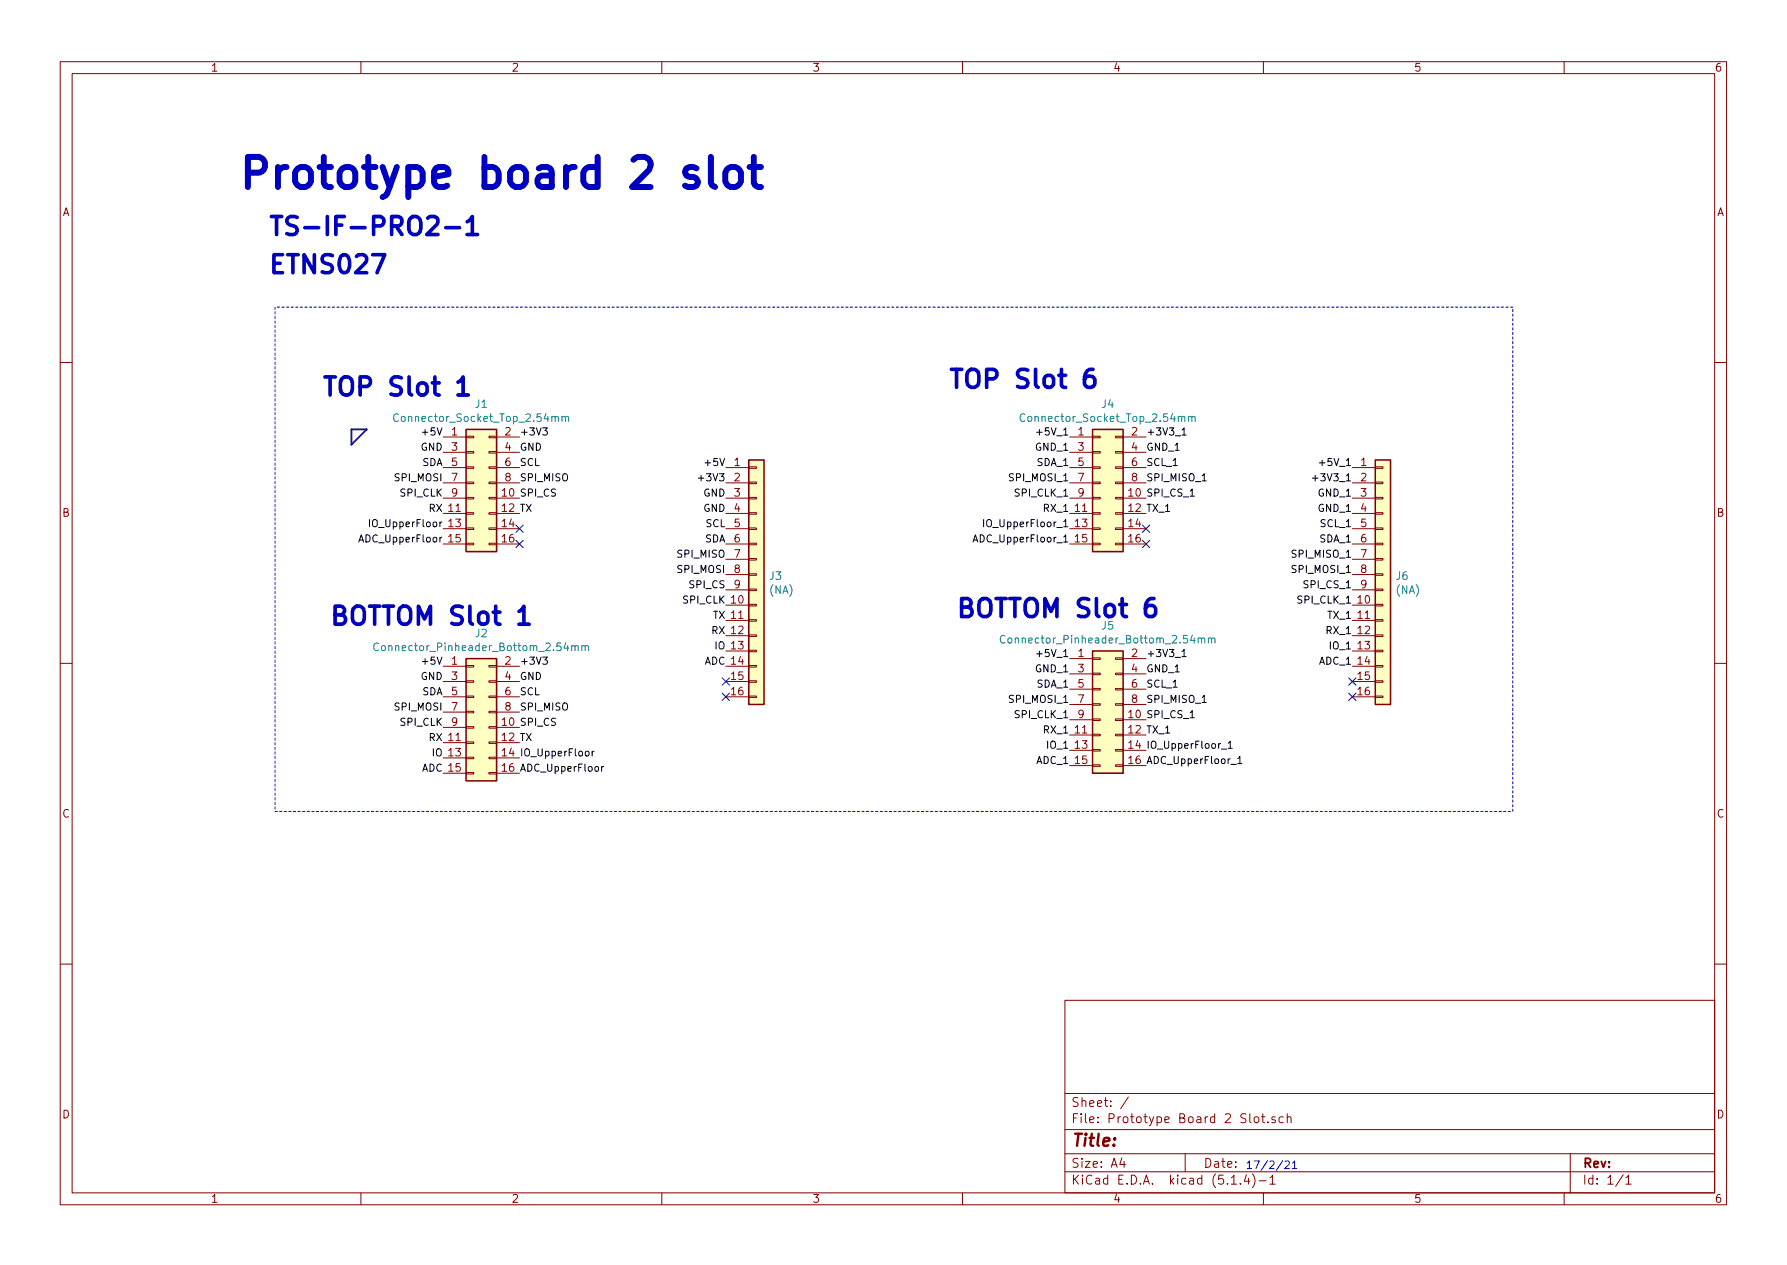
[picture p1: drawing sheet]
<svg xmlns="http://www.w3.org/2000/svg" width="297mm" height="210mm" viewBox="0 0 297 210" stroke-linecap="round" stroke-linejoin="round" font-family="sans-serif">
<g fill="none" stroke="#840000" stroke-width=".17">
<path d="M10 10.3h277v189.9h-277zM12 12.2h273v186.1h-273zM60 10.3v1.9M110 10.3v1.9M160 10.3v1.9M210 10.3v1.9M260 10.3v1.9M10 60.2h2M73.7 72.6h3.8M73.7 75.2h3.8M73.7 77.7h3.8M77.5 77.6h1.2v.2h-1.2z"/>
<path d="M77.5 75.1h1.2v.2h-1.2zM77.5 72.5h1.2v.3h-1.2zM81.3 77.6h1.2v.2h-1.2zM81.3 75.1h1.2v.2h-1.2zM81.3 72.5h1.2v.3h-1.2zM82.5 72.6h3.9M82.5 75.2h3.9M82.5 77.7h3.9M120.6 77.7h3.9M124.5 77.6h1.2v.2h-1.2zM177.8 72.6h3.8M177.8 75.2h3.8"/>
<path d="M177.8 77.7h3.8M181.6 77.6h1.3v.2h-1.3zM181.6 75.1h1.3v.2h-1.3zM181.6 72.5h1.3v.3h-1.3zM185.4 77.6h1.3v.2h-1.3zM185.4 75.1h1.3v.2h-1.3zM185.4 72.5h1.3v.3h-1.3zM186.7 72.6h3.8M186.7 75.2h3.8M186.7 77.7h3.8M224.8 77.7h3.8M228.6 77.6h1.3v.2h-1.3z"/>
<path d="M285 60.2h2M73.7 82.8h3.8M73.7 85.3h3.8M73.7 87.9h3.8M73.7 90.4h3.8M73.7 80.3h3.8M77.5 85.2h1.2v.3h-1.2zM77.5 87.8h1.2v.2h-1.2zM77.5 90.3h1.2v.2h-1.2zM77.5 82.7h1.2v.2h-1.2zM77.5 80.1h1.2v.3h-1.2zM81.3 85.2h1.2v.3h-1.2z"/>
<path d="M81.3 87.8h1.2v.2h-1.2zM81.3 90.3h1.2v.2h-1.2zM81.3 82.7h1.2v.2h-1.2zM81.3 80.1h1.2v.3h-1.2zM82.5 82.8h3.9M82.5 85.3h3.9M82.5 87.9h3.9M82.5 90.4h3.9M82.5 80.3h3.9M120.6 82.8h3.9M120.6 85.3h3.9M120.6 87.9h3.9"/>
<path d="M120.6 90.4h3.9M120.6 80.3h3.9M120.6 93h3.9M120.6 95.5h3.9M120.6 98h3.9M124.5 97.9h1.2v.3h-1.2zM124.5 92.8h1.2v.3h-1.2zM124.5 90.3h1.2v.2h-1.2zM124.5 87.8h1.2v.2h-1.2zM124.5 85.2h1.2v.3h-1.2zM124.5 95.4h1.2v.2h-1.2zM124.5 82.7h1.2v.2h-1.2z"/>
<path d="M124.5 80.1h1.2v.3h-1.2zM177.8 82.8h3.8M177.8 85.3h3.8M177.8 87.9h3.8M177.8 90.4h3.8M177.8 80.3h3.8M181.6 85.2h1.3v.3h-1.3zM181.6 87.8h1.3v.2h-1.3zM181.6 90.3h1.3v.2h-1.3zM181.6 82.7h1.3v.2h-1.3zM181.6 80.1h1.3v.3h-1.3zM185.4 85.2h1.3v.3h-1.3z"/>
<path d="M185.4 87.8h1.3v.2h-1.3zM185.4 90.3h1.3v.2h-1.3zM185.4 82.7h1.3v.2h-1.3zM185.4 80.1h1.3v.3h-1.3zM186.7 82.8h3.8M186.7 85.3h3.8M186.7 87.9h3.8M186.7 90.4h3.8M186.7 80.3h3.8M224.8 82.8h3.8M224.8 85.3h3.8M224.8 87.9h3.8"/>
<path d="M224.8 90.4h3.8M224.8 80.3h3.8M224.8 93h3.8M224.8 95.5h3.8M224.8 98h3.8M228.6 97.9h1.3v.3h-1.3zM228.6 92.8h1.3v.3h-1.3zM228.6 90.3h1.3v.2h-1.3zM228.6 87.8h1.3v.2h-1.3zM228.6 85.2h1.3v.3h-1.3zM228.6 95.4h1.3v.2h-1.3zM228.6 82.7h1.3v.2h-1.3z"/>
<path d="M228.6 80.1h1.3v.3h-1.3zM10 110.3h2M73.7 110.7h3.8M73.7 113.3h3.8M73.7 115.8h3.8M73.7 118.4h3.8M77.5 115.7h1.2v.2h-1.2zM77.5 113.2h1.2v.2h-1.2zM77.5 110.6h1.2v.3h-1.2zM77.5 118.2h1.2v.3h-1.2zM81.3 115.7h1.2v.2h-1.2zM81.3 113.2h1.2v.2h-1.2z"/>
<path d="M81.3 110.6h1.2v.3h-1.2zM81.3 118.2h1.2v.3h-1.2zM82.5 110.7h3.9M82.5 113.3h3.9M82.5 115.8h3.9M82.5 118.4h3.9M120.6 110.7h3.9M120.6 113.3h3.9M120.6 115.8h3.9M120.6 100.6h3.9M120.6 103.1h3.9M120.6 105.7h3.9"/>
<path d="M120.6 108.2h3.9M124.5 100.5h1.2v.2h-1.2zM124.5 103h1.2v.2h-1.2zM124.5 105.5h1.2v.3h-1.2zM124.5 108.1h1.2v.2h-1.2zM124.5 110.6h1.2v.3h-1.2zM124.5 113.2h1.2v.2h-1.2zM124.5 115.7h1.2v.2h-1.2zM177.8 109.5h3.8M177.8 119.6h3.8M177.8 112h3.8M177.8 114.5h3.8"/>
<path d="M177.8 117.1h3.8M181.6 119.5h1.3v.3h-1.3zM181.6 114.4h1.3v.3h-1.3zM181.6 111.9h1.3v.2h-1.3zM181.6 109.3h1.3v.3h-1.3zM181.6 117h1.3v.2h-1.3zM185.4 119.5h1.3v.3h-1.3zM185.4 114.4h1.3v.3h-1.3zM185.4 111.9h1.3v.2h-1.3zM185.4 109.3h1.3v.3h-1.3zM185.4 117h1.3v.2h-1.3zM186.7 109.5h3.8"/>
<path d="M186.7 119.6h3.8M186.7 112h3.8M186.7 114.5h3.8M186.7 117.1h3.8M224.8 110.7h3.8M224.8 113.3h3.8M224.8 115.8h3.8M224.8 100.6h3.8M224.8 103.1h3.8M224.8 105.7h3.8M224.8 108.2h3.8M228.6 100.5h1.3v.2h-1.3z"/>
<path d="M228.6 103h1.3v.2h-1.3zM228.6 105.5h1.3v.3h-1.3zM228.6 108.1h1.3v.2h-1.3zM228.6 110.6h1.3v.3h-1.3zM228.6 113.2h1.3v.2h-1.3zM228.6 115.7h1.3v.2h-1.3zM285 110.3h2M73.7 120.9h3.8M73.7 123.4h3.8M73.7 126h3.8M73.7 128.5h3.8M77.5 123.3h1.2v.3h-1.2z"/>
<path d="M77.5 125.9h1.2v.2h-1.2zM77.5 128.4h1.2v.2h-1.2zM77.5 120.8h1.2v.2h-1.2zM81.3 123.3h1.2v.3h-1.2zM81.3 125.9h1.2v.2h-1.2zM81.3 128.4h1.2v.2h-1.2zM81.3 120.8h1.2v.2h-1.2zM82.5 120.9h3.9M82.5 123.4h3.9M82.5 126h3.9M82.5 128.5h3.9M177.8 122.2h3.8"/>
<path d="M177.8 124.7h3.8M177.8 127.2h3.8M181.6 122h1.3v.3h-1.3zM181.6 124.6h1.3v.2h-1.3zM181.6 127.1h1.3v.3h-1.3zM185.4 122h1.3v.3h-1.3zM185.4 124.6h1.3v.2h-1.3zM185.4 127.1h1.3v.3h-1.3zM186.7 122.2h3.8M186.7 124.7h3.8M186.7 127.2h3.8M10 160.2h2"/>
<path d="M177 166.3h108v32h-108zM285 160.2h2M60 198.3v1.9M110 198.3v1.9M160 198.3v1.9M177 194.8h108M177 191.8h108M177 187.8h108M177 181.8h108M186.5 192.5l-.4 1h1M186.8 193v1M187.6 182.3l-1.3 2"/>
<path d="M197 191.8v3M204.7 196.8h.8M206.2 196.7v.1M207.2 195.2l-.4 1.1h.9M207.5 195.8v1M207.7 185.1v1.3l.3 .2M208.2 195.1a1.71 1.71 0 0 1 0 2.3M208.5 185.7l.3-.1 .4 .1v.6l-.1 .2-.3 .1-.3-.1zM209.3 196.3h1.2M209.7 185.6h.6M209.9 185.1v1.3l.1 .1 .3 .1M210 198.3v1.9"/>
<path d="M210.7 186.5v.1M211.1 195.8l.4-.5v1.5M211.1 196.8h.9M212 185.7l-.4-.1-.2 .2 .1 .2 .5 .2v.3h-.6M213.3 185.7l-.1-.1a.47 .47 0 0 0-.6 .3v.4a.47 .47 0 0 0 .6 .3l.1-.1M214 185.7l.2-.1 .3 .1 .1 .9M214 185.1v1.5M260 198.3v1.9M261 191.8v6.5M269.8 195.2l-1.2 2M270.3 195.8l.4-.5v1.5M270.3 196.8h.8"/>
</g>
<g fill="#ffffc2" stroke="#ffffc2" stroke-width=".17">
<path d="M77.5 71.4h5v20.3h-5z"/>
<path d="M77.5 109.5h5v20.3h-5z"/>
<path d="M228.6 76.4h2.5v40.7h-2.5z"/>
<path d="M181.6 108.2h5.1v20.3h-5.1z"/>
<path d="M181.6 71.4h5.1v20.3h-5.1z"/>
<path d="M124.5 76.4h2.5v40.7h-2.5z"/>
</g>
<path d="M77.5 71.4h5v20.3h-5zM124.5 76.4h2.5v40.7h-2.5zM181.6 71.4h5.1v20.3h-5.1zM228.6 76.4h2.5v40.7h-2.5zM77.5 109.5h5v20.3h-5zM181.6 108.2h5.1v20.3h-5.1z" fill="none" stroke="#840000" stroke-width=".25"/>
<g fill="none" stroke="#008484" stroke-width=".17">
<path d="M66.2 68.9a.51 .51 0 0 0-.6 0 .51 .51 0 0 0-.2 .6 .46 .46 0 0 0 .3 .5 .46 .46 0 0 0 .5-.1M92.3 69.4a.31 .31 0 0 1 .5-.1v.7M93.4 69.3l.2-.1 .3 .1 .1 .7M93.4 69.2v.8M94 69.4a.31 .31 0 0 1 .5-.1v.7M170.4 68.9a.51 .51 0 0 0-.7 0 .51 .51 0 0 0-.1 .6 .46 .46 0 0 0 .2 .5 .46 .46 0 0 0 .6-.1M196.4 69.4a.31 .31 0 0 1 .5-.1l.1 .7M197.6 69.3l.1-.1 .3 .1 .1 .7M197.6 69.2v.8M198.1 69.4a.31 .31 0 0 1 .5-.1l.1 .7M62.9 107a.51 .51 0 0 0-.6 0 .51 .51 0 0 0-.2 .6 .46 .46 0 0 0 .3 .5 .46 .46 0 0 0 .5-.1M95 107.4l.2-.1 .3 .1 .1 .7"/>
<path d="M95.6 107.5a.31 .31 0 0 1 .5-.1v.7M96.7 107.4h.1a.31 .31 0 0 1 .5 .1v.6M96.7 107.3v.8M97.3 107.5l.1-.2 .3 .1 .1 .7M167.1 105.7a.51 .51 0 0 0-.7 0 .51 .51 0 0 0-.1 .6 .46 .46 0 0 0 .2 .5 .46 .46 0 0 0 .6 0M199.2 106.2l.1-.2 .3 .1 .1 .8M199.7 106.2a.31 .31 0 0 1 .5-.1l.1 .8M200.9 106.2v-.1a.31 .31 0 0 1 .5 .1v.7M200.9 106v.9M201.4 106.2l.2-.2 .3 .1 .1 .8"/>
</g>
<path d="M45.7 51v83.9M251.5 51h-205.8M45.7 134.9h205.8M251.5 134.9v-83.9" fill="none" stroke="#0000c2" stroke-width=".17" stroke-dasharray=".4 .4"/>
<path d="M58.4 71.4h2.6l-2.6 2.5z" fill="none" stroke="#000084" stroke-width=".3"/>
<g fill="none" stroke="#000" stroke-width=".17">
<path d="M90.2 71.1h.8l-.4 .5h.3l.1 .2-.1 .4-.1 .1-.6-.1M116.1 79.5h.9M172.3 71.9h.9M196.5 71.5l.3-.4v1.2M196.5 72.3h.7M199.8 79.9h.7M218.2 79.5h.9M219.3 76.9h.9M61.4 86.4v1.1M161.7 90.1l.4-1.2 .4 1.2M161.8 89.8h.6M163.5 86.4v1.1"/>
<path d="M176.8 87.5h.7M176.8 90.1h.7M90.2 109.2h.8l-.4 .5h.3l.1 .2-.1 .4-.1 .1-.6-.1M172.3 108.7h.9M196.5 108.3l.3-.4v1.2M196.5 109.1h.7M199.8 116.8h.7M98.4 124.9v.7M98.8 124.9h-.3l-.1 .2M100 127.4v.8M100.4 127.4l-.4 .2M203 124.5h.9"/>
<path d="M204.1 123.5l.4-.3v1.2M204.1 124.4h.7M204.6 127h.9M205.7 126.1l.4-.4v1.2M205.7 126.9h.7"/>
</g>
<path d="M71.1 36.3l.4-.3h.7a.8 .8 0 0 1 .5 1.3l-1.8 1.7h1.9M74.1 37.8h2.3M77.6 36.8l.6-.4 .3-.4v3M77.6 39h1.8M62 42.3h2l-1.3 3M76.1 63.5l.6-.4 .3-.4v3M76.1 65.7h1.8M181.7 61.4a1.21 1.21 0 0 0-1.4 1.3v1.1l.1 .3 .4 .3h.6l.4-.3 .2-.3v-.7l-.2-.3a.95 .95 0 0 0-1.4 0l-.1 .3M191.8 99.5a1.19 1.19 0 0 0-1.4 1.3v1.1l.1 .3 .5 .3h.5l.4-.3 .2-.3v-.7l-.3-.4-.3-.2h-.5l-.3 .2-.3 .4M86.3 101.6l.5-.4 .3-.4v3M86.3 103.8h1.7" fill="none" stroke="#0000c2" stroke-width=".61"/>
<path d="M115.8 28l-.5-.2h-.7l-.5 .2-.2 .5 .2 .7 .5 .2h.7l.5 .3 .2 .4-.2 .8-.5 .2h-.9l-.5-.2M118.2 26.1v4.3l.2 .5 .5 .2M121 28a1.39 1.39 0 0 1 2.2 .7v1.4a1.36 1.36 0 0 1-1.3 1 1.36 1.36 0 0 1-1.4-1v-1.4zM124.6 27.8h1.9M125.3 26.1v4.3l.3 .5 .4 .2h.5" fill="none" stroke="#0000c2" stroke-width=".99"/>
<path d="M213.2 192.9l-1 1.6M213.6 193.1l.5-.1 .2 .3v.2l-.8 .7h.8M214.8 193.3l.4-.3v1.2M214.8 194.2h.7" fill="none" stroke="#0000c2" stroke-width=".17"/>
<g fill="none" stroke="#000084" stroke-width=".17">
<path d="M85.8 87.3l1.2 1.2M85.8 89.8l1.2 1.2M87 87.3l-1.2 1.2M87 89.8l-1.2 1.2M189.9 87.3l1.2 1.2M189.9 89.8l1.2 1.2M191.1 87.3l-1.2 1.2M191.1 89.8l-1.2 1.2M120 115.2l1.3 1.2M120 112.7l1.3 1.2M121.3 115.2l-1.3 1.2M121.3 112.7l-1.3 1.2"/>
<path d="M224.2 115.2l1.2 1.2M224.2 112.7l1.2 1.2M225.4 115.2l-1.2 1.2M225.4 112.7l-1.2 1.2"/>
</g>
<text font-size="7" fill="#0000c2" x="39.4" y="31.3">Prototype board 2 slot</text>
<g font-size="4.2" fill="#0000c2">
<text x="44.4" y="39.1">TS-IF-PRO2-1</text>
<text x="44.4" y="45.5">ETNS027</text>
<text x="53.3" y="65.8">TOP Slot 1</text>
<text x="157.5" y="64.5">TOP Slot 6</text>
<text x="54.6" y="103.9">BOTTOM Slot 1</text>
<text x="158.7" y="102.6">BOTTOM Slot 6</text>
</g>
<text font-size="2.8" fill="#840000" x="178" y="190.5">Title:</text>
<g font-size="2.1" fill="#840000">
<text x="178" y="184">Sheet: /</text>
<text x="178" y="186.7">File: Prototype Board 2 Slot.sch</text>
<text x="178" y="196.9">KiCad E.D.A. kicad (5.1.4)-1</text>
<text x="178" y="194.1">Size: A4</text>
<text x="200" y="194.1">Date:</text>
<text x="263" y="194.1">Rev:</text>
<text x="263" y="196.9">Id: 1/1</text>
</g>
<g font-size="1.8" fill="#840000">
<text x="35" y="11.9">1</text>
<text x="85" y="11.9">2</text>
<text x="135" y="11.9">3</text>
<text x="185" y="11.9">4</text>
<text x="235" y="11.9">5</text>
<text x="285" y="11.9">6</text>
<text x="10.4" y="35.9">A</text>
<text x="285.4" y="35.9">A</text>
<text x="75.1" y="72.4">1</text>
<text x="75.1" y="74.9">3</text>
<text x="75.1" y="77.5">5</text>
<text x="84" y="72.4">2</text>
<text x="84" y="74.9">4</text>
<text x="84" y="77.5">6</text>
<text x="122.1" y="77.5">1</text>
<text x="179.2" y="72.4">1</text>
<text x="179.2" y="74.9">3</text>
<text x="179.2" y="77.5">5</text>
<text x="188.1" y="72.4">2</text>
<text x="188.1" y="74.9">4</text>
<text x="188.1" y="77.5">6</text>
<text x="226.2" y="77.5">1</text>
<text x="75.1" y="80">7</text>
<text x="75.1" y="82.5">9</text>
<text x="84" y="80">8</text>
<text x="122.1" y="80">2</text>
<text x="122.1" y="82.5">3</text>
<text x="179.2" y="80">7</text>
<text x="179.2" y="82.5">9</text>
<text x="188.1" y="80">8</text>
<text x="226.2" y="80">2</text>
<text x="226.2" y="82.5">3</text>
<text x="10.4" y="85.9">B</text>
<text x="74.6" y="87.6">13</text>
<text x="83.5" y="87.6">14</text>
<text x="122.1" y="85.1">4</text>
<text x="122.1" y="87.6">5</text>
<text x="178.7" y="85.1">11</text>
<text x="178.7" y="87.6">13</text>
<text x="187.6" y="87.6">14</text>
<text x="226.2" y="85.1">4</text>
<text x="226.2" y="87.6">5</text>
<text x="285.4" y="85.9">B</text>
<text x="74.6" y="90.2">15</text>
<text x="83.5" y="90.2">16</text>
<text x="122.1" y="90.2">6</text>
<text x="122.1" y="92.7">7</text>
<text x="122.1" y="95.2">8</text>
<text x="178.7" y="90.2">15</text>
<text x="187.6" y="90.2">16</text>
<text x="226.2" y="90.2">6</text>
<text x="226.2" y="92.7">7</text>
<text x="226.2" y="95.2">8</text>
<text x="122.1" y="97.8">9</text>
<text x="225.7" y="100.3">10</text>
<text x="226.2" y="97.8">9</text>
<text x="225.7" y="102.9">11</text>
<text x="225.7" y="105.4">12</text>
<text x="225.7" y="107.9">13</text>
<text x="75.1" y="110.5">1</text>
<text x="75.1" y="113">3</text>
<text x="84" y="110.5">2</text>
<text x="84" y="113">4</text>
<text x="121.6" y="113">15</text>
<text x="179.2" y="109.2">1</text>
<text x="179.2" y="111.8">3</text>
<text x="188.1" y="109.2">2</text>
<text x="188.1" y="111.8">4</text>
<text x="225.7" y="110.5">14</text>
<text x="225.7" y="113">15</text>
<text x="75.1" y="115.6">5</text>
<text x="75.1" y="118.1">7</text>
<text x="84" y="115.6">6</text>
<text x="84" y="118.1">8</text>
<text x="121.6" y="115.6">16</text>
<text x="179.2" y="114.3">5</text>
<text x="179.2" y="116.8">7</text>
<text x="179.2" y="119.4">9</text>
<text x="188.1" y="114.3">6</text>
<text x="188.1" y="116.8">8</text>
<text x="225.7" y="115.6">16</text>
<text x="75.1" y="120.6">9</text>
<text x="178.7" y="121.9">11</text>
<text x="178.7" y="124.5">13</text>
<text x="178.7" y="127">15</text>
<text x="10.4" y="135.9">C</text>
<text x="285.4" y="135.9">C</text>
<text x="10.4" y="185.9">D</text>
<text x="285.4" y="185.9">D</text>
<text x="35" y="199.9">1</text>
<text x="85" y="199.9">2</text>
<text x="135" y="199.9">3</text>
<text x="185" y="199.9">4</text>
<text x="235" y="199.9">5</text>
<text x="285" y="199.9">6</text>
</g>
<g font-size="1.8" fill="#008484">
<text x="66.3" y="70.1">Connector_Socket_Top_2.54mm</text>
<text x="79" y="67.8">J1</text>
<text x="170.4" y="70.1">Connector_Socket_Top_2.54mm</text>
<text x="183.2" y="67.8">J4</text>
<text x="128" y="96.4">J3</text>
<text x="128" y="98.7">(NA)</text>
<text x="232.1" y="96.4">J6</text>
<text x="232.2" y="98.7">(NA)</text>
<text x="79" y="105.9">J2</text>
<text x="167.6" y="107">Connector_Pinheader_Bottom_2.54mm</text>
<text x="183.2" y="104.6">J5</text>
<text x="63.4" y="108.2">Connector_Pinheader_Bottom_2.54mm</text>
</g>
<g font-size="1.8">
<text x="83.5" y="82.5">10 SPI_CS</text>
<text x="187.6" y="82.5">10 SPI_CS_1</text>
<text x="83.5" y="85.1">12 TX</text>
<text x="187.6" y="85.1">12 TX_1</text>
<text x="187.6" y="119.4">10 SPI_CS_1</text>
<text x="83.5" y="120.6">10 SPI_CS</text>
<text x="83.5" y="123.2">12 TX</text>
<text x="83.5" y="125.7">14 IO_UpperFloor</text>
<text x="187.6" y="121.9">12 TX_1</text>
<text x="187.6" y="124.5">14 IO_UpperFloor_1</text>
<text x="83.5" y="128.3">16 ADC_UpperFloor</text>
<text x="187.6" y="127">16 ADC_UpperFloor_1</text>
</g>
<text font-size="1.8" fill="#0000c2" x="207" y="194.3">17/2/21</text>
<g font-size="1.7">
<text x="70" y="74.9">GND</text>
<text x="70.2" y="77.5">SDA</text>
<text x="70.7" y="72.4">+5V</text>
<text x="86.4" y="74.9">GND</text>
<text x="86.4" y="72.4">+3V3</text>
<text x="86.4" y="77.5">SCL</text>
<text x="117.7" y="77.5">+5V</text>
<text x="172.3" y="74.9">GND_1</text>
<text x="172.4" y="77.5">SDA_1</text>
<text x="172.9" y="72.4">+5V_1</text>
<text x="190.5" y="77.5">SCL_1</text>
<text x="190.5" y="72.4">+3V3_1</text>
<text x="190.5" y="74.9">GND_1</text>
<text x="219.9" y="77.5">+5V_1</text>
<text x="65.8" y="80">SPI_MOSI</text>
<text x="66.6" y="82.5">SPI_CLK</text>
<text x="86.4" y="80">SPI_MISO</text>
<text x="116.7" y="80">+3V3</text>
<text x="117" y="82.5">GND</text>
<text x="168.1" y="80">SPI_MOSI_1</text>
<text x="168.9" y="82.5">SPI_CLK_1</text>
<text x="190.5" y="80">SPI_MISO_1</text>
<text x="219" y="80">+3V3_1</text>
<text x="219.3" y="82.5">GND_1</text>
<text x="62" y="87.6">IO_UpperFloor</text>
<text x="71.3" y="85.1">RX 11</text>
<text x="117" y="85.1">GND</text>
<text x="117.3" y="87.6">SCL</text>
<text x="164.3" y="87.6">IO_UpperFloor_1</text>
<text x="173.6" y="85.1">RX_1</text>
<text x="219.3" y="85.1">GND_1</text>
<text x="219.6" y="87.6">SCL_1</text>
<text x="60.2" y="90.2">ADC_UpperFloor</text>
<text x="112.8" y="95.2">SPI_MOSI</text>
<text x="112.8" y="92.7">SPI_MISO</text>
<text x="117.1" y="90.2">SDA</text>
<text x="162.5" y="90.2">ADC_UpperFloor_1</text>
<text x="215.1" y="95.2">SPI_MOSI_1</text>
<text x="215.1" y="92.7">SPI_MISO_1</text>
<text x="219.4" y="90.2">SDA_1</text>
<text x="113.6" y="100.3">SPI_CLK 10</text>
<text x="114.7" y="97.8">SPI_CS</text>
<text x="215.9" y="100.3">SPI_CLK_1</text>
<text x="217" y="97.8">SPI_CS_1</text>
<text x="118.3" y="105.4">RX 12</text>
<text x="118.5" y="102.9">TX 11</text>
<text x="118.9" y="107.9">IO 13</text>
<text x="220.6" y="105.4">RX_1</text>
<text x="220.8" y="102.9">TX_1</text>
<text x="221.2" y="107.9">IO_1</text>
<text x="70" y="113">GND</text>
<text x="70.7" y="110.5">+5V</text>
<text x="86.4" y="110.5">+3V3</text>
<text x="86.4" y="113">GND</text>
<text x="117" y="110.5">ADC 14</text>
<text x="172.3" y="111.8">GND_1</text>
<text x="172.9" y="109.2">+5V_1</text>
<text x="190.5" y="111.8">GND_1</text>
<text x="190.5" y="109.2">+3V3_1</text>
<text x="219.3" y="110.5">ADC_1</text>
<text x="65.8" y="118.1">SPI_MOSI</text>
<text x="70.2" y="115.6">SDA</text>
<text x="86.4" y="115.6">SCL</text>
<text x="86.4" y="118.1">SPI_MISO</text>
<text x="168.1" y="116.8">SPI_MOSI_1</text>
<text x="168.9" y="119.4">SPI_CLK_1</text>
<text x="172.4" y="114.3">SDA_1</text>
<text x="190.5" y="116.8">SPI_MISO_1</text>
<text x="190.5" y="114.3">SCL_1</text>
<text x="66.6" y="120.6">SPI_CLK</text>
<text x="71.3" y="123.2">RX 11</text>
<text x="71.9" y="125.7">IO 13</text>
<text x="173.6" y="121.9">RX_1</text>
<text x="174.2" y="124.5">IO_1</text>
<text x="70.1" y="128.3">ADC 15</text>
<text x="172.3" y="127">ADC_1</text>
</g>
</svg>
